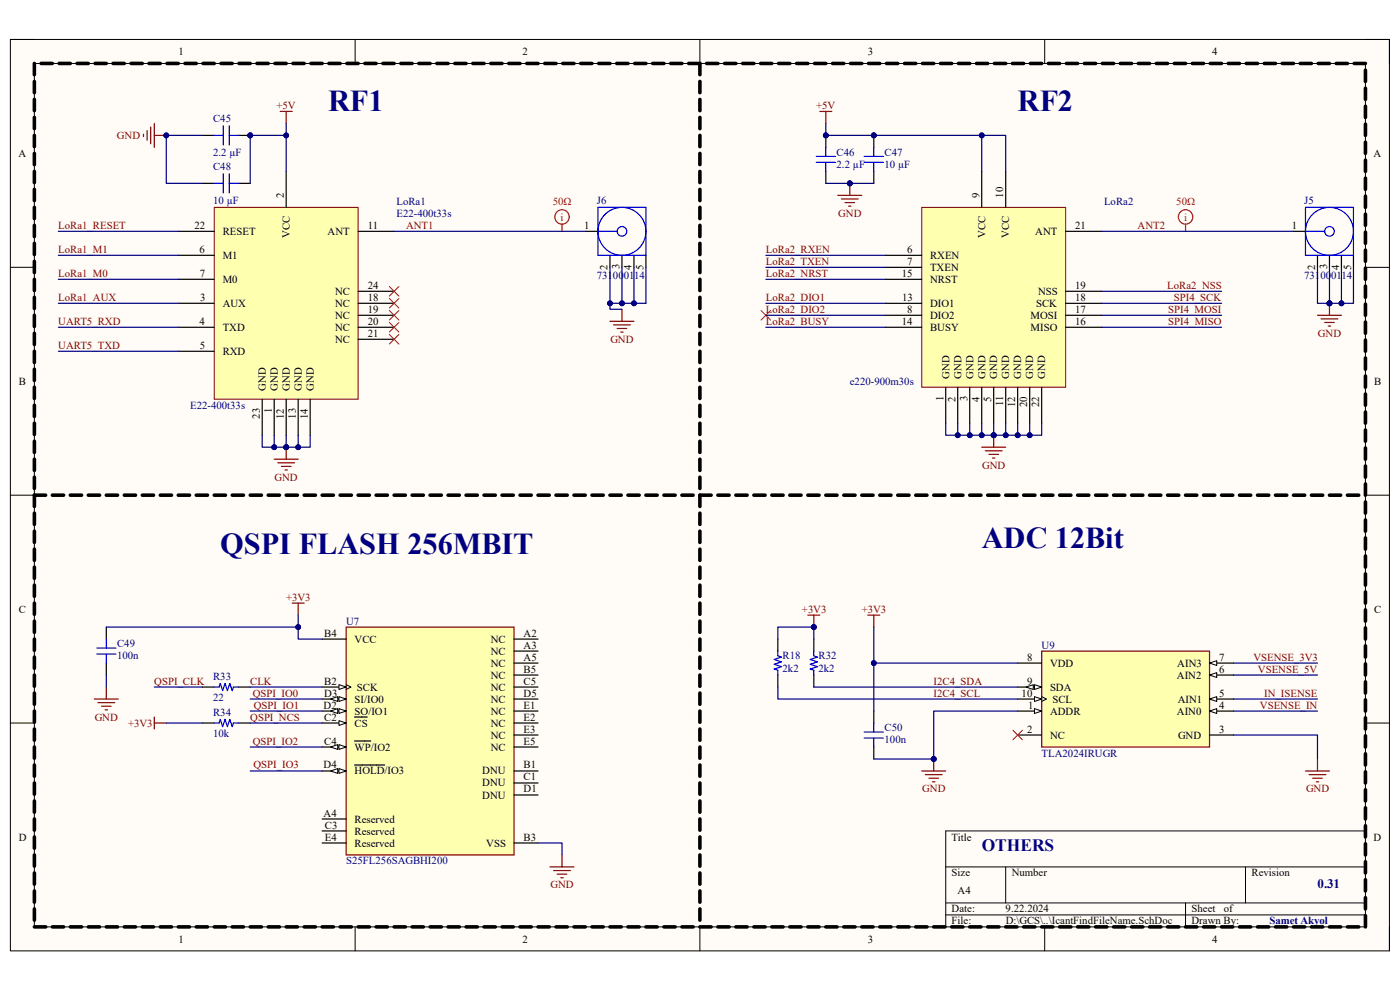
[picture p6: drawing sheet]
<svg xmlns="http://www.w3.org/2000/svg" width="297mm" height="210mm" viewBox="0 0 297 210" stroke-linecap="round" stroke-linejoin="round" font-family="sans-serif">
<path d="M2.2 8.4h292.6v193.3h-292.6z" fill-rule="evenodd" fill="#fffcf8"/>
<path d="M2.2 8.4h292.6v193.3h-292.6z" fill="none" stroke="#000" stroke-width=".21"/>
<path d="M7.3 13.5h282.4v183.1h-282.4z" fill-rule="evenodd" fill="#fffcf8"/>
<g fill="none" stroke="#000" stroke-width=".21">
<path d="M2.2 8.4h5.1M7.3 13.5h282.4v183.1h-282.4zM75.3 8.4v5.1M148.5 8.4v5.1M221.6 8.4v5.1M289.7 8.4h5.1v5.1M2.2 56.7h5.1M289.7 56.7h5.1M2.2 105h5.1M289.7 105.1h5.1M2.2 153.4h5.1M289.7 153.4h5.1"/>
<path d="M289.7 176.3h-89.1v20.3M75.3 196.6v5.1M148.5 196.6v5.1M200.6 183.9h89.1M200.6 191.5h89.1M200.6 194.1h89.1M213.4 183.9v7.6M221.6 196.6v5.1M251.5 191.5v5.1M264.2 183.9v7.6M294.8 196.6v5.1"/>
</g>
<path d="M45.5 44h30.5v40.7h-30.5z" fill-rule="evenodd" fill="#ffffb0"/>
<path d="M45.5 44h30.5v40.7h-30.5z" fill="none" stroke="#800000" stroke-width=".21"/>
<g fill="none" stroke="#000" stroke-width=".25">
<path d="M60.7 36.4v7.6M37.8 54.2h7.7M37.8 59.3h7.7M37.8 49.1h7.7M76 49.1h7.6M37.8 64.3h7.7M37.8 69.4h7.7M37.8 74.5h7.7M76 64.3h7.6M76 69.4h7.6M76 66.9h7.6M76 72h7.6"/>
<path d="M76 61.8h7.6M55.6 84.7v7.6M58.2 84.7v7.6M60.7 84.7v7.6M63.3 84.7v7.6M65.8 84.7v7.6"/>
</g>
<path d="M195.5 44h30.6v38.1h-30.6z" fill-rule="evenodd" fill="#ffffb0"/>
<path d="M195.5 44h30.6v38.1h-30.6z" fill="none" stroke="#800000" stroke-width=".21"/>
<g fill="none" stroke="#000" stroke-width=".25">
<path d="M208.3 36.4v7.6M213.4 36.4v7.6M187.9 54.2h7.6M187.9 56.7h7.6M187.9 59.3h7.6M226.1 49.1h7.6M187.9 66.9h7.6M187.9 64.3h7.6M187.9 69.4h7.6M226.1 66.9h7.6M226.1 64.3h7.6M226.1 69.4h7.6"/>
<path d="M226.1 61.8h7.6M200.6 82.1v7.7M203.2 82.1v7.7M205.7 82.1v7.7M208.3 82.1v7.7M210.8 82.1v7.7M213.4 82.1v7.7M215.9 82.1v7.7M218.5 82.1v7.7M221 82.1v7.7"/>
</g>
<path d="M58.2 97.4h5.1M58.9 98.2h3.6M59.7 98.9h2M60.5 99.7h.5M60.7 94.9v2.5" fill="none" stroke="#800000" stroke-width=".25"/>
<circle cx="60.7" cy="94.9" r=".51" fill="#000080"/>
<circle cx="60.7" cy="94.9" r=".51" fill="none" stroke="#000080" stroke-width=".21"/>
<path d="M208.3 94.9h5.1M209 95.6h3.6M209.8 96.4h2M210.6 97.2h.5M210.8 92.3v2.6" fill="none" stroke="#800000" stroke-width=".25"/>
<circle cx="210.8" cy="92.3" r=".51" fill="#000080"/>
<circle cx="210.8" cy="92.3" r=".51" fill="none" stroke="#000080" stroke-width=".21"/>
<path d="M59.4 23.6h2.6M60.7 23.6v2.6M173.9 23.6h2.6M175.2 23.6v2.6" fill="none" stroke="#800000" stroke-width=".25"/>
<circle cx="53.1" cy="28.7" r=".51" fill="#000080"/>
<circle cx="53.1" cy="28.7" r=".51" fill="none" stroke="#000080" stroke-width=".21"/>
<path d="M42.9 28.7h2.6M50.5 28.7h2.6" fill="none" stroke="#000" stroke-width=".25"/>
<circle cx="53.1" cy="28.7" r=".51" fill="#000080"/>
<circle cx="53.1" cy="28.7" r=".51" fill="none" stroke="#000080" stroke-width=".21"/>
<path d="M45.5 28.7h1.9M45.5 38.9h1.9M47.4 26.7v4.1M47.4 36.9v4M48.6 28.7h1.9M48.6 26.7v4.1M48.6 36.9v4M48.6 38.9h1.9" fill="none" stroke="#00f" stroke-width=".25"/>
<path d="M42.9 38.9h2.6M50.5 38.9h2.6" fill="none" stroke="#000" stroke-width=".25"/>
<path d="M30.4 28.5v.5M31.2 27.7v2M32 26.9v3.6M32.7 26.2v5.1M32.7 28.7h2.6" fill="none" stroke="#800000" stroke-width=".25"/>
<circle cx="35.3" cy="28.7" r=".51" fill="#000080"/>
<circle cx="35.3" cy="28.7" r=".51" fill="none" stroke="#000080" stroke-width=".21"/>
<circle cx="175.2" cy="28.7" r=".51" fill="#000080"/>
<circle cx="175.2" cy="28.7" r=".51" fill="none" stroke="#000080" stroke-width=".21"/>
<path d="M175.2 28.7v2.6M175.2 36.4v2.5" fill="none" stroke="#000" stroke-width=".25"/>
<circle cx="175.2" cy="28.7" r=".51" fill="#000080"/>
<circle cx="175.2" cy="28.7" r=".51" fill="none" stroke="#000080" stroke-width=".21"/>
<path d="M173.2 33.2h4M173.2 34.4h4M175.2 31.3v1.9M175.2 34.4v2" fill="none" stroke="#00f" stroke-width=".25"/>
<circle cx="185.4" cy="28.7" r=".51" fill="#000080"/>
<circle cx="185.4" cy="28.7" r=".51" fill="none" stroke="#000080" stroke-width=".21"/>
<path d="M185.4 28.7v2.6M185.4 36.4v2.5" fill="none" stroke="#000" stroke-width=".25"/>
<circle cx="185.4" cy="28.7" r=".51" fill="#000080"/>
<circle cx="185.4" cy="28.7" r=".51" fill="none" stroke="#000080" stroke-width=".21"/>
<path d="M183.3 33.2h4.1M183.3 34.4h4.1M185.4 31.3v1.9M185.4 34.4v2" fill="none" stroke="#00f" stroke-width=".25"/>
<path d="M180.3 38.9v2.5M177.7 41.4h5.1M178.5 42.2h3.6M179.3 43h2M180 43.7h.5" fill="none" stroke="#800000" stroke-width=".25"/>
<circle cx="180.3" cy="38.9" r=".51" fill="#000080"/>
<circle cx="180.3" cy="38.9" r=".51" fill="none" stroke="#000080" stroke-width=".21"/>
<path d="M82.6 60.8l2 2M82.6 63.3l2 2.1M82.6 65.9l2 2M82.6 68.4l2 2M82.6 71l2 2M84.6 60.8l-2 2M84.6 63.3l-2 2.1M84.6 65.9l-2 2M84.6 68.4l-2 2M84.6 71l-2 2M161.5 65.9l2 2M163.5 65.9l-2 2" fill="none" stroke="#f00" stroke-width=".21"/>
<g fill="none" stroke="#f00" stroke-width=".25">
<path d="M119.2 47.6v1.5M251.5 47.6v1.5"/>
<circle cx="119.2" cy="46" r="1.53"/>
<circle cx="251.5" cy="46" r="1.53"/>
</g>
<path d="M274.4 49.1h2.6M279.5 54.2v2.5M282 54.2v2.5M284.6 54.2v2.5M287.1 54.2v2.5" fill="none" stroke="#000" stroke-width=".25"/>
<g fill="none" stroke="#00f" stroke-width=".25">
<path d="M277 44h10.1v10.2h-10.1zM277 49.1h4"/>
<circle cx="282" cy="49.1" r="5.1"/>
<circle cx="282" cy="49.1" r="1.02"/>
</g>
<path d="M279.5 66.9h5.1M280.3 67.6h3.5M281 68.4h2.1M281.8 69.2h.5M282 64.3v2.6" fill="none" stroke="#800000" stroke-width=".25"/>
<circle cx="282" cy="64.3" r=".51" fill="#000080"/>
<circle cx="282" cy="64.3" r=".51" fill="none" stroke="#000080" stroke-width=".21"/>
<path d="M124.3 49.1h2.6M129.4 54.2v2.5M131.9 54.2v2.5M134.5 54.2v2.5M137 54.2v2.5" fill="none" stroke="#000" stroke-width=".25"/>
<g fill="none" stroke="#00f" stroke-width=".25">
<path d="M126.9 44h10.1v10.2h-10.1zM126.9 49.1h4"/>
<circle cx="131.9" cy="49.1" r="5.1"/>
<circle cx="132" cy="49.1" r="1.02"/>
</g>
<path d="M129.4 68.2h5.1M130.2 68.9h3.5M130.9 69.7h2.1M131.7 70.4h.5M131.9 65.6v2.6" fill="none" stroke="#800000" stroke-width=".25"/>
<path d="M73.4 133h35.7v48.4h-35.7z" fill-rule="evenodd" fill="#ffffb0"/>
<path d="M73.4 133h35.7v48.4h-35.7z" fill="none" stroke="#800000" stroke-width=".25"/>
<path d="M68.3 135.6h5.1M68.3 153.4h5.1M68.3 173.7h5.1M68.3 176.3h5.1M68.3 178.8h5.1M109.1 163.6h5M109.1 166.1h5M109.1 168.6h5" fill="none" stroke="#000" stroke-width=".25"/>
<path d="M71.9 152.9l1.5 .5-1.5 .5z" fill="#f8fcff"/>
<path d="M71.9 152.9l1.5 .5-1.5 .5z" fill="none" stroke="#000" stroke-width=".21"/>
<path d="M75.2 152.1h2.7M68.3 163.6h5.1" fill="none" stroke="#000" stroke-width=".25"/>
<path d="M71.9 163l1.5 .6-1.5 .5z" fill="#f8fcff"/>
<path d="M71.9 163l1.5 .6-1.5 .5z" fill="none" stroke="#000" stroke-width=".21"/>
<path d="M70.1 163.6l1.6-.6v1.1z" fill="#f8fcff"/>
<path d="M70.1 163.6l1.6-.6v1.1z" fill="none" stroke="#000" stroke-width=".21"/>
<path d="M68.3 158.5h5.1M75.2 162.3h6.4" fill="none" stroke="#000" stroke-width=".25"/>
<path d="M71.9 158l1.5 .5-1.5 .5z" fill="#f8fcff"/>
<path d="M71.9 158l1.5 .5-1.5 .5z" fill="none" stroke="#000" stroke-width=".21"/>
<path d="M70.1 158.5l1.6-.5v1z" fill="#f8fcff"/>
<path d="M70.1 158.5l1.6-.5v1z" fill="none" stroke="#000" stroke-width=".21"/>
<path d="M68.3 145.7h5.1M75.2 157.2h3.5" fill="none" stroke="#000" stroke-width=".25"/>
<path d="M71.9 145.2l1.5 .5-1.5 .6z" fill="#f8fcff"/>
<path d="M71.9 145.2l1.5 .5-1.5 .6zM73.4 145.2l1.1 .5-1.1 .6" fill="none" stroke="#000" stroke-width=".21"/>
<path d="M68.3 148.3h5.1" fill="none" stroke="#000" stroke-width=".25"/>
<path d="M71.9 147.8l1.5 .5-1.5 .5z" fill="#f8fcff"/>
<path d="M71.9 147.8l1.5 .5-1.5 .5z" fill="none" stroke="#000" stroke-width=".21"/>
<path d="M70.1 148.3l1.6-.5v1z" fill="#f8fcff"/>
<path d="M70.1 148.3l1.6-.5v1z" fill="none" stroke="#000" stroke-width=".21"/>
<path d="M68.3 150.8h5.1" fill="none" stroke="#000" stroke-width=".25"/>
<path d="M71.9 150.3l1.5 .5-1.5 .5z" fill="#f8fcff"/>
<path d="M71.9 150.3l1.5 .5-1.5 .5z" fill="none" stroke="#000" stroke-width=".21"/>
<path d="M70.1 150.8l1.6-.5v1z" fill="#f8fcff"/>
<path d="M70.1 150.8l1.6-.5v1z" fill="none" stroke="#000" stroke-width=".21"/>
<g fill="none" stroke="#000" stroke-width=".25">
<path d="M22.6 133v2.6M109.1 135.6h5M109.1 138.1h5M22.6 140.7v2.5M42.9 145.7h2.6M42.9 153.4h2.6M50.5 145.7h2.6M50.5 153.4h2.6M109.1 140.7h5M109.1 143.2h5M109.1 145.7h5M109.1 148.3h5"/>
<path d="M109.1 150.8h5M109.1 153.4h5M109.1 155.9h5M109.1 158.5h5M109.1 178.8h5"/>
</g>
<g fill="none" stroke="#800000" stroke-width=".25">
<path d="M62 127.9h2.5M63.3 127.9v2.6M20 148.3h5.1M20.8 149.1h3.5M21.5 149.8h2.1M22.3 150.6h.5M22.6 145.7v2.6M32.7 152.1v2.6M32.7 153.4h2.6M116.7 183.9h5.1M117.5 184.7h3.5M118.2 185.4h2"/>
<path d="M119 186.2h.5M119.2 181.4v2.5"/>
</g>
<path d="M20.5 137.5h4.1M20.5 138.8h4.1M22.6 135.6v1.9M22.6 138.8v1.9M45.5 145.7h1l.2-.7 .5 1.5 .5-1.5 .5 1.5 .6-1.5 .5 1.5 .2-.8h1M45.5 153.4h1l.2-.8 .5 1.5 .5-1.5 .5 1.5 .6-1.5 .5 1.5 .2-.7h1" fill="none" stroke="#00f" stroke-width=".25"/>
<path d="M221 138.1h35.6v20.4h-35.6z" fill-rule="evenodd" fill="#ffffb0"/>
<path d="M221 138.1h35.6v20.4h-35.6z" fill="none" stroke="#800000" stroke-width=".25"/>
<path d="M215.9 140.7h5.1M256.6 150.8h5.1" fill="none" stroke="#000" stroke-width=".25"/>
<path d="M256.6 150.8l1.5-.5v1.1z" fill="#f8fcff"/>
<path d="M256.6 150.8l1.5-.5v1.1z" fill="none" stroke="#000" stroke-width=".21"/>
<path d="M256.6 148.3h5.1" fill="none" stroke="#000" stroke-width=".25"/>
<path d="M256.6 148.3l1.5-.5v1z" fill="#f8fcff"/>
<path d="M256.6 148.3l1.5-.5v1z" fill="none" stroke="#000" stroke-width=".21"/>
<path d="M256.6 143.2h5.1" fill="none" stroke="#000" stroke-width=".25"/>
<path d="M256.6 143.2l1.5-.5v1z" fill="#f8fcff"/>
<path d="M256.6 143.2l1.5-.5v1z" fill="none" stroke="#000" stroke-width=".21"/>
<path d="M256.6 140.7h5.1" fill="none" stroke="#000" stroke-width=".25"/>
<path d="M256.6 140.7l1.5-.5v1z" fill="#f8fcff"/>
<path d="M256.6 140.7l1.5-.5v1z" fill="none" stroke="#000" stroke-width=".21"/>
<path d="M215.9 150.8h5.1" fill="none" stroke="#000" stroke-width=".25"/>
<path d="M219.5 150.3l1.5 .5-1.5 .6z" fill="#f8fcff"/>
<path d="M219.5 150.3l1.5 .5-1.5 .6z" fill="none" stroke="#000" stroke-width=".21"/>
<path d="M215.9 155.9h5.1M215.9 148.3h5.1" fill="none" stroke="#000" stroke-width=".25"/>
<path d="M219.5 147.8l1.5 .5-1.5 .5z" fill="#f8fcff"/>
<path d="M219.5 147.8l1.5 .5-1.5 .5zM221 147.8l1 .5-1 .5" fill="none" stroke="#000" stroke-width=".21"/>
<path d="M215.9 145.8h5.1" fill="none" stroke="#000" stroke-width=".25"/>
<path d="M219.5 145.2l1.5 .6-1.5 .5z" fill="#f8fcff"/>
<path d="M219.5 145.2l1.5 .6-1.5 .5z" fill="none" stroke="#000" stroke-width=".21"/>
<path d="M217.7 145.8l1.5-.6v1.1z" fill="#f8fcff"/>
<path d="M217.7 145.8l1.5-.6v1.1z" fill="none" stroke="#000" stroke-width=".21"/>
<path d="M256.6 155.9h5.1" fill="none" stroke="#000" stroke-width=".25"/>
<path d="M184.1 130.5h2.5M185.4 130.5v2.5M195.5 163.6h5.1M196.3 164.3h3.6M197.1 165.1h2M197.8 165.9h.6M198.1 161v2.6M277 163.6h5M277.7 164.3h3.6M278.5 165.1h2M279.3 165.9h.5M279.5 161v2.6" fill="none" stroke="#800000" stroke-width=".25"/>
<circle cx="198.1" cy="161" r=".51" fill="#000080"/>
<circle cx="198.1" cy="161" r=".51" fill="none" stroke="#000080" stroke-width=".21"/>
<path d="M214.9 154.9l2 2M216.9 154.9l-2 2" fill="none" stroke="#f00" stroke-width=".21"/>
<path d="M171.4 130.5h2.5M172.7 130.5v2.5" fill="none" stroke="#800000" stroke-width=".25"/>
<circle cx="172.7" cy="133" r=".51" fill="#000080"/>
<circle cx="172.7" cy="133" r=".51" fill="none" stroke="#000080" stroke-width=".21"/>
<path d="M165 135.6v2.5M172.7 135.6v2.5M165 143.2v2.5M172.7 143.2v2.5M185.4 150.8v2.6M185.4 158.5v2.5" fill="none" stroke="#000" stroke-width=".25"/>
<path d="M165 138.1v1l.8 .3-1.5 .5 1.5 .5-1.5 .5 1.5 .5-1.5 .5 .7 .3v1M172.7 138.1v1l.7 .3-1.5 .5 1.5 .5-1.5 .5 1.5 .5-1.5 .5 .8 .3v1M183.3 155.3h4.1M183.3 156.6h4.1M185.4 153.4v1.9M185.4 156.6v1.9" fill="none" stroke="#00f" stroke-width=".25"/>
<g fill="none" stroke="#000" stroke-width=".76">
<path d="M7.3 13.5v2.3M7.3 17.3v2.4M8.7 13.5h2.4M12.5 13.5h2.4M16.4 13.5h2.3M20.2 13.5h2.4M24 13.5h2.4M27.8 13.5h2.4M31.6 13.5h2.4M35.4 13.5h2.4M39.2 13.5h2.4M43.1 13.5h2.4"/>
<path d="M46.9 13.5h2.4M50.7 13.5h2.4M54.5 13.5h2.4M58.3 13.5h2.4M62.1 13.5h2.4M66 13.5h2.3M69.8 13.5h2.4M73.6 13.5h2.4M77.4 13.5h2.4M81.2 13.5h2.4M85 13.5h2.4M88.9 13.5h2.3"/>
<path d="M92.7 13.5h2.4M96.5 13.5h2.4M100.3 13.5h2.4M104.1 13.5h2.4M107.9 13.5h2.4M111.8 13.5h2.3M115.6 13.5h2.4M119.4 13.5h2.4M123.2 13.5h2.4M127 13.5h2.4M130.8 13.5h2.4M134.7 13.5h2.3"/>
<path d="M138.5 13.5h2.4M142.3 13.5h2.4M146.1 13.5h2.4v2.3M148.5 17.3v2.4M149.9 13.5h2.4M153.7 13.5h2.4M157.5 13.5h2.4M161.4 13.5h2.3M165.2 13.5h2.4M169 13.5h2.4M172.8 13.5h2.4M176.6 13.5h2.4"/>
<path d="M180.4 13.5h2.4M184.3 13.5h2.3M188.1 13.5h2.4M191.9 13.5h2.4M195.7 13.5h2.4M199.5 13.5h2.4M203.3 13.5h2.4M207.2 13.5h2.3M211 13.5h2.4M214.8 13.5h2.4M218.6 13.5h2.4M222.4 13.5h2.4"/>
<path d="M226.2 13.5h2.4M230 13.5h2.4M233.9 13.5h2.4M237.7 13.5h2.4M241.5 13.5h2.4M245.3 13.5h2.4M249.1 13.5h2.4M253 13.5h2.3M256.8 13.5h2.4M260.6 13.5h2.4M264.4 13.5h2.4M268.2 13.5h2.4"/>
<path d="M272 13.5h2.4M275.8 13.5h2.4M279.7 13.5h2.3M283.5 13.5h2.4M287.3 13.5h2.4M289.7 14.9v2.4M289.7 18.7v2.4M7.3 21.1v2.4M7.3 24.9v2.4M7.3 28.7v2.4M7.3 32.5v2.4M7.3 36.4v2.3"/>
<path d="M148.5 21.1v2.4M148.5 24.9v2.4M148.5 28.7v2.4M148.5 32.5v2.4M148.5 36.4v2.3M289.7 22.5v2.4M289.7 26.3v2.4M289.7 30.2v2.3M289.7 34v2.4M289.7 37.8v2.4M7.3 40.2v2.4M7.3 44v2.4"/>
<path d="M7.3 47.8v2.4M7.3 51.6v2.4M7.3 55.4v2.4M7.3 59.3v2.3M148.5 40.2v2.4M148.5 44v2.4M148.5 47.8v2.4M148.5 51.6v2.4M148.5 55.4v2.4M148.5 59.3v2.3M289.7 41.6v2.4M289.7 45.4v2.4"/>
<path d="M289.7 49.2v2.4M289.7 53.1v2.3M289.7 56.9v2.4M7.3 63.1v2.4M7.3 66.9v2.4M7.3 70.7v2.4M7.3 74.5v2.4M7.3 78.3v2.4M148.5 63.1v2.4M148.5 66.9v2.4M148.5 70.7v2.4M148.5 74.5v2.4"/>
<path d="M148.5 78.3v2.4M289.7 60.7v2.4M289.7 64.5v2.4M289.7 68.3v2.4M289.7 72.1v2.4M289.7 75.9v2.4M289.7 79.8v2.3M7.3 82.1v2.4M7.3 86v2.3M7.3 89.8v2.4M7.3 93.6v2.4M7.3 97.4v2.4"/>
<path d="M148.5 82.1v2.4M148.5 86v2.3M148.5 89.8v2.4M148.5 93.6v2.4M148.5 97.4v2.4M289.7 83.6v2.4M289.7 87.4v2.4M289.7 91.2v2.4M289.7 95v2.4M289.7 98.8v2.4M7.3 101.2v2.4M7.3 108.9v2.3"/>
<path d="M7.3 112.7v2.4M7.3 116.5v2.4M9.7 105h-2.4v2.4M11.1 105h2.4M14.9 105h2.4M18.7 105h2.4M22.6 105h2.3M26.4 105h2.4M30.2 105h2.4M34 105h2.4M37.8 105h2.4M41.6 105h2.4"/>
<path d="M45.5 105h2.3M49.3 105h2.4M53.1 105h2.4M56.9 105h2.4M60.7 105h2.4M64.5 105h2.4M68.3 105h2.4M72.2 105h2.3M76 105h2.4M79.8 105h2.4M83.6 105h2.4M87.4 105h2.4"/>
<path d="M91.2 105h2.4M95.1 105h2.3M98.9 105h2.4M102.7 105h2.4M106.5 105h2.4M110.3 105h2.4M114.1 105h2.4M118 105h2.3M121.8 105h2.4M125.6 105h2.4M129.4 105h2.4M133.2 105h2.4"/>
<path d="M137 105h2.4M140.9 105h2.3M144.7 105h2.4M148.5 101.2v2.4M148.5 108.9v2.3M148.5 112.7v2.4M148.5 116.5v2.4M150.9 105h-2.4v2.4M152.3 105h2.4M156.1 105h2.4M159.9 105h2.4M163.7 105h2.4"/>
<path d="M167.6 105h2.3M171.4 105.1h2.4M175.2 105.1h2.4M179 105.1h2.4M182.8 105.1h2.4M186.6 105.1h2.4M190.5 105.1h2.3M194.3 105.1h2.4M198.1 105.1h2.4M201.9 105.1h2.4M205.7 105.1h2.4M209.5 105.1h2.4"/>
<path d="M213.4 105.1h2.3M217.2 105.1h2.4M221 105.1h2.4M224.8 105.1h2.4M228.6 105.1h2.4M232.4 105.1h2.4M236.3 105.1h2.3M240.1 105.1h2.4M243.9 105.1h2.4M247.7 105.1h2.4M251.5 105.1h2.4M255.3 105.1h2.4"/>
<path d="M259.2 105.1h2.3M263 105.1h2.3M266.8 105.1h2.4M270.6 105.1h2.4M274.4 105.1h2.4M278.2 105.1h2.4M282 105.1h2.4M285.9 105.1h2.3M289.7 102.7v2.4M289.7 106.5v2.4M289.7 110.3v2.4M289.7 114.1v2.4"/>
<path d="M289.7 117.9v2.4M7.3 120.3v2.4M7.3 124.1v2.4M7.3 127.9v2.4M7.3 131.8v2.3M7.3 135.6v2.4M7.3 139.4v2.4M148.5 120.3v2.4M148.5 124.1v2.4M148.5 127.9v2.4M148.5 131.8v2.3M148.5 135.6v2.4"/>
<path d="M148.5 139.4v2.4M289.7 121.7v2.4M289.7 125.6v2.3M289.7 129.4v2.4M289.7 133.2v2.4M289.7 137v2.4M7.3 143.2v2.4M7.3 147v2.4M7.3 150.8v2.4M7.3 154.7v2.3M7.3 158.5v2.4M148.5 143.2v2.4"/>
<path d="M148.5 147v2.4M148.5 150.8v2.4M148.5 154.7v2.3M148.5 158.5v2.4M289.7 140.8v2.4M289.7 144.6v2.4M289.7 148.5v2.3M289.7 152.3v2.4M289.7 156.1v2.4M289.7 159.9v2.4M7.3 162.3v2.4M7.3 166.1v2.4"/>
<path d="M7.3 169.9v2.4M7.3 173.7v2.4M7.3 177.5v2.4M148.5 162.3v2.4M148.5 166.1v2.4M148.5 169.9v2.4M148.5 173.7v2.4M148.5 177.5v2.4M289.7 163.7v2.4M289.7 167.5v2.4M289.7 171.4v2.3M289.7 175.2v2.3"/>
<path d="M289.7 179v2.4M7.3 181.4v2.3M7.3 185.2v2.4M7.3 189v2.4M7.3 192.8v2.4M7.3 196.6h2.4M11.1 196.6h2.4M14.9 196.6h2.4M18.7 196.6h2.4M22.6 196.6h2.3M26.4 196.6h2.4M30.2 196.6h2.4"/>
<path d="M34 196.6h2.4M37.8 196.6h2.4M41.6 196.6h2.4M45.5 196.6h2.3M49.3 196.6h2.4M53.1 196.6h2.4M56.9 196.6h2.4M60.7 196.6h2.4M64.5 196.6h2.4M68.3 196.6h2.4M72.2 196.6h2.3M76 196.6h2.4"/>
<path d="M79.8 196.6h2.4M83.6 196.6h2.4M87.4 196.6h2.4M91.2 196.6h2.4M95.1 196.6h2.4M98.9 196.6h2.4M102.7 196.6h2.4M106.5 196.6h2.4M110.3 196.6h2.4M114.1 196.6h2.4M118 196.6h2.3M121.8 196.6h2.4"/>
<path d="M125.6 196.6h2.4M129.4 196.6h2.4M133.2 196.6h2.4M137 196.6h2.4M140.9 196.6h2.3M144.7 196.6h2.4M148.5 196.6h2.4M148.5 181.4v2.3M148.5 185.2v2.4M148.5 189v2.4M148.5 192.8v2.4M152.3 196.6h2.4"/>
<path d="M156.1 196.6h2.4M159.9 196.6h2.4M163.7 196.6h2.4M167.6 196.6h2.3M171.4 196.6h2.4M175.2 196.6h2.4M179 196.6h2.4M182.8 196.6h2.4M186.6 196.6h2.4M190.5 196.6h2.3M194.3 196.6h2.4M198.1 196.6h2.4"/>
<path d="M201.9 196.6h2.4M205.7 196.6h2.4M209.5 196.6h2.4M213.4 196.6h2.3M217.2 196.6h2.4M221 196.6h2.4M224.8 196.6h2.4M228.6 196.6h2.4M232.4 196.6h2.4M236.3 196.6h2.3M240.1 196.6h2.4M243.9 196.6h2.4"/>
<path d="M247.7 196.6h2.4M251.5 196.6h2.4M255.3 196.6h2.4M259.2 196.6h2.3M263 196.6h2.3M266.8 196.6h2.4M270.6 196.6h2.4M274.4 196.6h2.4M278.2 196.6h2.4M282 196.6h2.4M285.9 196.6h2.3M289.7 182.8v2.4"/>
<path d="M289.7 186.6v2.4M289.7 190.4v2.4M289.7 194.2v2.4"/>
</g>
<path d="M63.3 92.3v2.6" fill="none" stroke="#000080" stroke-width=".25"/>
<circle cx="63.3" cy="94.9" r=".51" fill="#000080"/>
<circle cx="63.3" cy="94.9" r=".51" fill="none" stroke="#000080" stroke-width=".21"/>
<path d="M60.7 92.3v2.6" fill="none" stroke="#000080" stroke-width=".25"/>
<circle cx="60.7" cy="94.9" r=".51" fill="#000080"/>
<circle cx="60.7" cy="94.9" r=".51" fill="none" stroke="#000080" stroke-width=".21"/>
<path d="M58.2 92.3v2.6" fill="none" stroke="#000080" stroke-width=".25"/>
<circle cx="58.2" cy="94.9" r=".51" fill="#000080"/>
<circle cx="58.2" cy="94.9" r=".51" fill="none" stroke="#000080" stroke-width=".21"/>
<path d="M218.5 89.8v2.5" fill="none" stroke="#000080" stroke-width=".25"/>
<circle cx="218.4" cy="92.3" r=".51" fill="#000080"/>
<circle cx="218.4" cy="92.3" r=".51" fill="none" stroke="#000080" stroke-width=".21"/>
<path d="M215.9 89.8v2.5" fill="none" stroke="#000080" stroke-width=".25"/>
<circle cx="215.9" cy="92.3" r=".51" fill="#000080"/>
<circle cx="215.9" cy="92.3" r=".51" fill="none" stroke="#000080" stroke-width=".21"/>
<path d="M213.4 89.8v2.5" fill="none" stroke="#000080" stroke-width=".25"/>
<circle cx="213.4" cy="92.3" r=".51" fill="#000080"/>
<circle cx="213.4" cy="92.3" r=".51" fill="none" stroke="#000080" stroke-width=".21"/>
<path d="M210.8 89.8v2.5" fill="none" stroke="#000080" stroke-width=".25"/>
<circle cx="210.8" cy="92.3" r=".51" fill="#000080"/>
<circle cx="210.8" cy="92.3" r=".51" fill="none" stroke="#000080" stroke-width=".21"/>
<path d="M208.3 89.8v2.5" fill="none" stroke="#000080" stroke-width=".25"/>
<circle cx="208.3" cy="92.3" r=".51" fill="#000080"/>
<circle cx="208.3" cy="92.3" r=".51" fill="none" stroke="#000080" stroke-width=".21"/>
<path d="M205.7 89.8v2.5" fill="none" stroke="#000080" stroke-width=".25"/>
<circle cx="205.7" cy="92.3" r=".51" fill="#000080"/>
<circle cx="205.7" cy="92.3" r=".51" fill="none" stroke="#000080" stroke-width=".21"/>
<path d="M203.2 89.8v2.5" fill="none" stroke="#000080" stroke-width=".25"/>
<circle cx="203.2" cy="92.3" r=".51" fill="#000080"/>
<circle cx="203.2" cy="92.3" r=".51" fill="none" stroke="#000080" stroke-width=".21"/>
<g fill="none" stroke="#000080" stroke-width=".25">
<path d="M60.7 26.2v2.5h-7.6v10.2M12.4 49.1h25.4M12.4 54.2h25.4M12.4 59.3h25.4M162.5 54.2h25.4M162.5 59.3h25.4M162.5 56.7h25.4M12.4 64.3h25.4M12.4 69.4h25.4M12.4 74.5h25.4M162.5 64.3h25.4M162.5 69.4h25.4"/>
<path d="M162.5 66.9h25.4M233.7 64.3h25.5M233.7 69.4h25.5M233.7 61.8h25.5M233.7 66.9h25.5"/>
</g>
<circle cx="60.7" cy="28.7" r=".51" fill="#000080"/>
<circle cx="60.7" cy="28.7" r=".51" fill="none" stroke="#000080" stroke-width=".21"/>
<circle cx="53.1" cy="28.7" r=".51" fill="#000080"/>
<circle cx="53.1" cy="28.7" r=".51" fill="none" stroke="#000080" stroke-width=".21"/>
<path d="M42.9 28.7h-7.6v10.2h7.6" fill="none" stroke="#000080" stroke-width=".25"/>
<circle cx="35.3" cy="28.7" r=".51" fill="#000080"/>
<circle cx="35.3" cy="28.7" r=".51" fill="none" stroke="#000080" stroke-width=".21"/>
<path d="M60.7 28.7v7.7" fill="none" stroke="#000080" stroke-width=".25"/>
<circle cx="60.7" cy="28.7" r=".51" fill="#000080"/>
<circle cx="60.7" cy="28.7" r=".51" fill="none" stroke="#000080" stroke-width=".21"/>
<path d="M175.2 38.9h5.1" fill="none" stroke="#000080" stroke-width=".25"/>
<circle cx="180.3" cy="38.9" r=".51" fill="#000080"/>
<circle cx="180.3" cy="38.9" r=".51" fill="none" stroke="#000080" stroke-width=".21"/>
<path d="M180.3 38.9h5.1" fill="none" stroke="#000080" stroke-width=".25"/>
<circle cx="180.3" cy="38.9" r=".51" fill="#000080"/>
<circle cx="180.3" cy="38.9" r=".51" fill="none" stroke="#000080" stroke-width=".21"/>
<path d="M208.3 28.7v7.7" fill="none" stroke="#000080" stroke-width=".25"/>
<circle cx="208.3" cy="28.7" r=".51" fill="#000080"/>
<circle cx="208.3" cy="28.7" r=".51" fill="none" stroke="#000080" stroke-width=".21"/>
<path d="M83.6 49.1h40.7M233.7 49.1h40.7M279.5 56.7v7.6h2.5" fill="none" stroke="#000080" stroke-width=".25"/>
<circle cx="282" cy="64.3" r=".51" fill="#000080"/>
<circle cx="282" cy="64.3" r=".51" fill="none" stroke="#000080" stroke-width=".21"/>
<path d="M284.6 56.7v7.6" fill="none" stroke="#000080" stroke-width=".25"/>
<circle cx="284.6" cy="64.3" r=".51" fill="#000080"/>
<circle cx="284.6" cy="64.3" r=".51" fill="none" stroke="#000080" stroke-width=".21"/>
<path d="M282 56.7v7.6" fill="none" stroke="#000080" stroke-width=".25"/>
<circle cx="282" cy="64.3" r=".51" fill="#000080"/>
<circle cx="282" cy="64.3" r=".51" fill="none" stroke="#000080" stroke-width=".21"/>
<path d="M200.6 89.8v2.5h10.2" fill="none" stroke="#000080" stroke-width=".25"/>
<circle cx="203.2" cy="92.3" r=".51" fill="#000080"/>
<circle cx="203.2" cy="92.3" r=".51" fill="none" stroke="#000080" stroke-width=".21"/>
<circle cx="205.7" cy="92.3" r=".51" fill="#000080"/>
<circle cx="205.7" cy="92.3" r=".51" fill="none" stroke="#000080" stroke-width=".21"/>
<circle cx="208.3" cy="92.3" r=".51" fill="#000080"/>
<circle cx="208.3" cy="92.3" r=".51" fill="none" stroke="#000080" stroke-width=".21"/>
<circle cx="210.8" cy="92.3" r=".51" fill="#000080"/>
<circle cx="210.8" cy="92.3" r=".51" fill="none" stroke="#000080" stroke-width=".21"/>
<path d="M221 89.8v2.5h-10.2" fill="none" stroke="#000080" stroke-width=".25"/>
<circle cx="218.4" cy="92.3" r=".51" fill="#000080"/>
<circle cx="218.4" cy="92.3" r=".51" fill="none" stroke="#000080" stroke-width=".21"/>
<circle cx="215.9" cy="92.3" r=".51" fill="#000080"/>
<circle cx="215.9" cy="92.3" r=".51" fill="none" stroke="#000080" stroke-width=".21"/>
<circle cx="213.4" cy="92.3" r=".51" fill="#000080"/>
<circle cx="213.4" cy="92.3" r=".51" fill="none" stroke="#000080" stroke-width=".21"/>
<circle cx="210.8" cy="92.3" r=".51" fill="#000080"/>
<circle cx="210.8" cy="92.3" r=".51" fill="none" stroke="#000080" stroke-width=".21"/>
<path d="M287.1 56.7v7.6h-5.1" fill="none" stroke="#000080" stroke-width=".25"/>
<circle cx="284.6" cy="64.3" r=".51" fill="#000080"/>
<circle cx="284.6" cy="64.3" r=".51" fill="none" stroke="#000080" stroke-width=".21"/>
<circle cx="282" cy="64.3" r=".51" fill="#000080"/>
<circle cx="282" cy="64.3" r=".51" fill="none" stroke="#000080" stroke-width=".21"/>
<path d="M175.2 26.2v2.5h38.2v7.7" fill="none" stroke="#000080" stroke-width=".25"/>
<circle cx="175.2" cy="28.7" r=".51" fill="#000080"/>
<circle cx="175.2" cy="28.7" r=".51" fill="none" stroke="#000080" stroke-width=".21"/>
<circle cx="185.4" cy="28.7" r=".51" fill="#000080"/>
<circle cx="185.4" cy="28.7" r=".51" fill="none" stroke="#000080" stroke-width=".21"/>
<circle cx="208.3" cy="28.7" r=".51" fill="#000080"/>
<circle cx="208.3" cy="28.7" r=".51" fill="none" stroke="#000080" stroke-width=".21"/>
<path d="M63.3 130.5v2.5M53.1 158.5h15.2M53.1 153.4h15.2M53.1 150.8h15.2M53.1 148.3h15.2M53.1 145.7h15.2M53.1 163.6h15.2M114.1 178.8h5.1v2.6" fill="none" stroke="#000080" stroke-width=".25"/>
<circle cx="63.3" cy="133" r=".51" fill="#000080"/>
<circle cx="63.3" cy="133" r=".51" fill="none" stroke="#000080" stroke-width=".21"/>
<path d="M22.6 133h40.7v2.6h5M22.6 143.2v2.5M32.7 145.7h10.2M35.3 153.4h7.6" fill="none" stroke="#000080" stroke-width=".25"/>
<circle cx="63.3" cy="133" r=".51" fill="#000080"/>
<circle cx="63.3" cy="133" r=".51" fill="none" stroke="#000080" stroke-width=".21"/>
<path d="M215.9 150.8h-17.8v10.2M261.7 155.9h17.8v5.1M261.7 140.7h17.8M261.7 143.2h17.8M261.7 148.3h17.8M261.7 150.8h17.8" fill="none" stroke="#000080" stroke-width=".25"/>
<circle cx="198.1" cy="161" r=".51" fill="#000080"/>
<circle cx="198.1" cy="161" r=".51" fill="none" stroke="#000080" stroke-width=".21"/>
<path d="M185.4 133v7.7h30.5" fill="none" stroke="#000080" stroke-width=".25"/>
<circle cx="185.4" cy="140.7" r=".51" fill="#000080"/>
<circle cx="185.4" cy="140.7" r=".51" fill="none" stroke="#000080" stroke-width=".21"/>
<path d="M172.7 133v2.6" fill="none" stroke="#000080" stroke-width=".25"/>
<circle cx="172.7" cy="133" r=".51" fill="#000080"/>
<circle cx="172.7" cy="133" r=".51" fill="none" stroke="#000080" stroke-width=".21"/>
<path d="M172.7 133h-7.7v2.6M165 145.8v2.5h50.9M172.7 145.8h43.2" fill="none" stroke="#000080" stroke-width=".25"/>
<circle cx="172.7" cy="133" r=".51" fill="#000080"/>
<circle cx="172.7" cy="133" r=".51" fill="none" stroke="#000080" stroke-width=".21"/>
<path d="M185.4 140.7v10.1" fill="none" stroke="#000080" stroke-width=".25"/>
<circle cx="185.4" cy="140.7" r=".51" fill="#000080"/>
<circle cx="185.4" cy="140.7" r=".51" fill="none" stroke="#000080" stroke-width=".21"/>
<path d="M185.4 161h12.7" fill="none" stroke="#000080" stroke-width=".25"/>
<circle cx="198.1" cy="161" r=".51" fill="#000080"/>
<circle cx="198.1" cy="161" r=".51" fill="none" stroke="#000080" stroke-width=".21"/>
<path d="M55.6 92.3v2.6h5.1" fill="none" stroke="#000080" stroke-width=".25"/>
<circle cx="58.2" cy="94.9" r=".51" fill="#000080"/>
<circle cx="58.2" cy="94.9" r=".51" fill="none" stroke="#000080" stroke-width=".21"/>
<circle cx="60.7" cy="94.9" r=".51" fill="#000080"/>
<circle cx="60.7" cy="94.9" r=".51" fill="none" stroke="#000080" stroke-width=".21"/>
<path d="M65.8 92.3v2.6h-5.1" fill="none" stroke="#000080" stroke-width=".25"/>
<circle cx="63.3" cy="94.9" r=".51" fill="#000080"/>
<circle cx="63.3" cy="94.9" r=".51" fill="none" stroke="#000080" stroke-width=".21"/>
<circle cx="60.7" cy="94.9" r=".51" fill="#000080"/>
<circle cx="60.7" cy="94.9" r=".51" fill="none" stroke="#000080" stroke-width=".21"/>
<path d="M129.4 56.7v7.6" fill="none" stroke="#000080" stroke-width=".25"/>
<circle cx="129.4" cy="64.3" r=".51" fill="#000080"/>
<circle cx="129.4" cy="64.3" r=".51" fill="none" stroke="#000080" stroke-width=".21"/>
<path d="M131.9 56.7v7.6" fill="none" stroke="#000080" stroke-width=".25"/>
<circle cx="131.9" cy="64.3" r=".51" fill="#000080"/>
<circle cx="131.9" cy="64.3" r=".51" fill="none" stroke="#000080" stroke-width=".21"/>
<path d="M134.5 56.7v7.6" fill="none" stroke="#000080" stroke-width=".25"/>
<circle cx="134.5" cy="64.3" r=".51" fill="#000080"/>
<circle cx="134.5" cy="64.3" r=".51" fill="none" stroke="#000080" stroke-width=".21"/>
<path d="M137 56.7v7.6h-7.6v1.3h2.5" fill="none" stroke="#000080" stroke-width=".25"/>
<circle cx="129.4" cy="64.3" r=".51" fill="#000080"/>
<circle cx="129.4" cy="64.3" r=".51" fill="none" stroke="#000080" stroke-width=".21"/>
<circle cx="131.9" cy="64.3" r=".51" fill="#000080"/>
<circle cx="131.9" cy="64.3" r=".51" fill="none" stroke="#000080" stroke-width=".21"/>
<circle cx="134.5" cy="64.3" r=".51" fill="#000080"/>
<circle cx="134.5" cy="64.3" r=".51" fill="none" stroke="#000080" stroke-width=".21"/>
<g font-size="6.4" fill="#000080">
<text x="69.6" y="23.5">RF1</text>
<text x="215.9" y="23.5">RF2</text>
<text x="46.7" y="117.6">QSPI FLASH 256MBIT</text>
<text x="208.3" y="116.3">ADC 12Bit</text>
</g>
<text font-size="3.7" fill="#000080" x="208.3" y="180.6">OTHERS</text>
<text font-size="2.8" fill="#000080" x="279.5" y="188.4">0.31</text>
<g font-size="2.3">
<text x="37.9" y="11.7">1</text>
<text x="110.9" y="11.7">2</text>
<text x="184.1" y="11.7">3</text>
<text x="257.1" y="11.7">4</text>
<text x="3.9" y="33.3">A</text>
<text x="291.4" y="33.3">A</text>
<text x="60.2" y="42" transform="rotate(-90 60.2 42)">2</text>
<text x="207.8" y="42" transform="rotate(-90 207.8 42)">9</text>
<text x="212.9" y="42" transform="rotate(-90 212.9 42)">10</text>
<text x="41.2" y="48.6">22</text>
<text x="42.3" y="53.6">6</text>
<text x="47.2" y="49.8">RESET</text>
<text x="61.5" y="50.4" transform="rotate(-90 61.5 50.4)">VCC</text>
<text x="69.5" y="49.8">ANT</text>
<text x="78" y="48.6">11</text>
<text x="124" y="48.6">1</text>
<text x="192.4" y="53.6">6</text>
<text x="209" y="50.4" transform="rotate(-90 209 50.4)">VCC</text>
<text x="214.1" y="50.4" transform="rotate(-90 214.1 50.4)">VCC</text>
<text x="219.6" y="49.8">ANT</text>
<text x="228.1" y="48.6">21</text>
<text x="274.1" y="48.6">1</text>
<text x="42.4" y="58.7">7</text>
<text x="47.2" y="54.9">M1</text>
<text x="47.2" y="60">M0</text>
<text x="128.9" y="57.2" transform="rotate(-90 128.9 57.2)">2</text>
<text x="131.4" y="57.1" transform="rotate(-90 131.4 57.1)">3</text>
<text x="134" y="57.3" transform="rotate(-90 134 57.3)">4</text>
<text x="136.5" y="57.2" transform="rotate(-90 136.5 57.2)">5</text>
<text x="191.3" y="58.7">15</text>
<text x="192.4" y="56.2">7</text>
<text x="197.3" y="54.9">RXEN</text>
<text x="197.3" y="57.4">TXEN</text>
<text x="197.3" y="60">NRST</text>
<text x="279" y="57.2" transform="rotate(-90 279 57.2)">2</text>
<text x="281.6" y="57.1" transform="rotate(-90 281.6 57.1)">3</text>
<text x="284.1" y="57.3" transform="rotate(-90 284.1 57.3)">4</text>
<text x="286.6" y="57.2" transform="rotate(-90 286.6 57.2)">5</text>
<text x="42.5" y="63.8">3</text>
<text x="47.2" y="65.1">AUX</text>
<text x="71.1" y="65.1">NC</text>
<text x="71.1" y="62.6">NC</text>
<text x="78" y="63.8">18</text>
<text x="78" y="61.3">24</text>
<text x="191.4" y="63.8">13</text>
<text x="197.3" y="65.1">DIO1</text>
<text x="219.8" y="65.1">SCK</text>
<text x="220.2" y="62.6">NSS</text>
<text x="228.1" y="63.8">18</text>
<text x="228.1" y="61.3">19</text>
<text x="42.3" y="68.9">4</text>
<text x="47.2" y="70.2">TXD</text>
<text x="71.1" y="67.6">NC</text>
<text x="71.1" y="70.2">NC</text>
<text x="78" y="66.4">19</text>
<text x="78" y="68.9">20</text>
<text x="78" y="71.5">21</text>
<text x="191.3" y="68.9">14</text>
<text x="192.5" y="66.4">8</text>
<text x="197.3" y="67.6">DIO2</text>
<text x="197.3" y="70.2">BUSY</text>
<text x="218.6" y="67.6">MOSI</text>
<text x="218.7" y="70.2">MISO</text>
<text x="228.1" y="68.9">16</text>
<text x="228.1" y="66.4">17</text>
<text x="42.4" y="74">5</text>
<text x="47.2" y="75.3">RXD</text>
<text x="71.1" y="72.7">NC</text>
<text x="4" y="81.6">B</text>
<text x="56.4" y="82.9" transform="rotate(-90 56.4 82.9)">GND</text>
<text x="58.9" y="82.9" transform="rotate(-90 58.9 82.9)">GND</text>
<text x="61.5" y="82.9" transform="rotate(-90 61.5 82.9)">GND</text>
<text x="64" y="82.9" transform="rotate(-90 64 82.9)">GND</text>
<text x="66.6" y="82.9" transform="rotate(-90 66.6 82.9)">GND</text>
<text x="201.4" y="80.3" transform="rotate(-90 201.4 80.3)">GND</text>
<text x="204" y="80.3" transform="rotate(-90 204 80.3)">GND</text>
<text x="206.5" y="80.3" transform="rotate(-90 206.5 80.3)">GND</text>
<text x="209" y="80.3" transform="rotate(-90 209 80.3)">GND</text>
<text x="211.6" y="80.3" transform="rotate(-90 211.6 80.3)">GND</text>
<text x="214.1" y="80.3" transform="rotate(-90 214.1 80.3)">GND</text>
<text x="216.7" y="80.3" transform="rotate(-90 216.7 80.3)">GND</text>
<text x="219.2" y="80.3" transform="rotate(-90 219.2 80.3)">GND</text>
<text x="221.7" y="80.3" transform="rotate(-90 221.7 80.3)">GND</text>
<text x="291.5" y="81.6">B</text>
<text x="55.1" y="88.8" transform="rotate(-90 55.1 88.8)">23</text>
<text x="57.7" y="87.6" transform="rotate(-90 57.7 87.6)">1</text>
<text x="60.2" y="88.9" transform="rotate(-90 60.2 88.9)">12</text>
<text x="62.8" y="88.8" transform="rotate(-90 62.8 88.8)">13</text>
<text x="65.3" y="88.9" transform="rotate(-90 65.3 88.9)">14</text>
<text x="200.2" y="85" transform="rotate(-90 200.2 85)">1</text>
<text x="202.7" y="85.2" transform="rotate(-90 202.7 85.2)">2</text>
<text x="205.2" y="85.1" transform="rotate(-90 205.2 85.1)">3</text>
<text x="207.8" y="85.3" transform="rotate(-90 207.8 85.3)">4</text>
<text x="210.3" y="85.2" transform="rotate(-90 210.3 85.2)">5</text>
<text x="212.9" y="86.2" transform="rotate(-90 212.9 86.2)">11</text>
<text x="215.4" y="86.4" transform="rotate(-90 215.4 86.4)">12</text>
<text x="217.9" y="86.4" transform="rotate(-90 217.9 86.4)">20</text>
<text x="220.5" y="86.4" transform="rotate(-90 220.5 86.4)">22</text>
<text x="4" y="130">C</text>
<text x="291.5" y="130">C</text>
<text x="68.8" y="135">B4</text>
<text x="75.2" y="136.3">VCC</text>
<text x="104.1" y="136.3">NC</text>
<text x="111.1" y="135">A2</text>
<text x="111.1" y="137.6">A3</text>
<text x="104.1" y="138.9">NC</text>
<text x="104.1" y="141.4">NC</text>
<text x="104.1" y="144">NC</text>
<text x="111.1" y="140.1">A5</text>
<text x="111.1" y="142.7">B5</text>
<text x="217.9" y="140.1">8</text>
<text x="222.8" y="141.4">VDD</text>
<text x="249.7" y="144">AIN2</text>
<text x="249.8" y="141.4">AIN3</text>
<text x="258.6" y="142.7">6</text>
<text x="258.6" y="140.1">7</text>
<text x="68.8" y="145.2">B2</text>
<text x="68.8" y="147.8">D3</text>
<text x="75.2" y="149.1">SI/IO0</text>
<text x="75.7" y="146.5">SCK</text>
<text x="104.1" y="146.5">NC</text>
<text x="104.1" y="149.1">NC</text>
<text x="111.1" y="145.2">C5</text>
<text x="111.1" y="147.8">D5</text>
<text x="216.7" y="147.8">10</text>
<text x="217.9" y="145.2">9</text>
<text x="222.8" y="146.5">SDA</text>
<text x="223.3" y="149.1">SCL</text>
<text x="249.9" y="149.1">AIN1</text>
<text x="258.6" y="147.8">5</text>
<text x="68.7" y="150.3">D2</text>
<text x="68.8" y="152.9">C2</text>
<text x="75.2" y="154.1">CS</text>
<text x="75.2" y="151.6">SO/IO1</text>
<text x="104.1" y="151.6">NC</text>
<text x="104.1" y="154.1">NC</text>
<text x="111.1" y="150.3">E1</text>
<text x="111.1" y="152.9">E2</text>
<text x="111.1" y="155.4">E3</text>
<text x="217.9" y="155.4">2</text>
<text x="218.1" y="150.3">1</text>
<text x="222.8" y="151.6">ADDR</text>
<text x="249.7" y="151.6">AIN0</text>
<text x="258.6" y="150.3">4</text>
<text x="258.6" y="155.4">3</text>
<text x="68.8" y="157.9">C4</text>
<text x="75.2" y="159.2">WP/IO2</text>
<text x="104.1" y="156.7">NC</text>
<text x="104.1" y="159.2">NC</text>
<text x="111.1" y="157.9">E5</text>
<text x="222.8" y="156.7">NC</text>
<text x="249.9" y="156.7">GND</text>
<text x="68.7" y="163">D4</text>
<text x="75.2" y="164.3">HOLD/IO3</text>
<text x="102.3" y="164.3">DNU</text>
<text x="102.3" y="166.8">DNU</text>
<text x="111.1" y="163">B1</text>
<text x="111.1" y="165.6">C1</text>
<text x="68.7" y="173.2">A4</text>
<text x="102.3" y="169.4">DNU</text>
<text x="111.1" y="168.1">D1</text>
<text x="4" y="178.3">D</text>
<text x="68.9" y="175.8">C3</text>
<text x="68.9" y="178.3">E4</text>
<text x="75.2" y="174.5">Reserved</text>
<text x="75.2" y="177">Reserved</text>
<text x="75.2" y="179.6">Reserved</text>
<text x="103.2" y="179.6">VSS</text>
<text x="111.1" y="178.3">B3</text>
<text x="201.9" y="178.3">Title</text>
<text x="291.4" y="178.3">D</text>
<text x="201.9" y="185.9">Size</text>
<text x="214.6" y="185.9">Number</text>
<text x="265.5" y="185.9">Revision</text>
<text x="203.2" y="189.7">A4</text>
<text x="201.9" y="193.5">Date:</text>
<text x="201.9" y="196.1">File:</text>
<text x="213.3" y="193.5">9.22.2024</text>
<text x="213.4" y="196.1">D:\GCS\..\IcantFindFileName.SchDoc</text>
<text x="252.8" y="196.1">Drawn By:</text>
<text x="252.8" y="193.5">Sheet</text>
<text x="259.6" y="193.5">of</text>
<text x="37.9" y="199.9">1</text>
<text x="110.9" y="199.9">2</text>
<text x="184.1" y="199.9">3</text>
<text x="257.1" y="199.9">4</text>
</g>
<g font-size="2.3" fill="#800000">
<text x="58.7" y="23.1">+5V</text>
<text x="173.1" y="23.1">+5V</text>
<text x="24.8" y="29.5">GND</text>
<text x="177.8" y="46">GND</text>
<text x="12.4" y="48.6">LoRa1_RESET</text>
<text x="12.4" y="53.6">LoRa1_M1</text>
<text x="86.1" y="48.6">ANT1</text>
<text x="162.5" y="53.6">LoRa2_RXEN</text>
<text x="241.3" y="48.6">ANT2</text>
<text x="12.4" y="58.7">LoRa1_M0</text>
<text x="162.5" y="56.2">LoRa2_TXEN</text>
<text x="162.5" y="58.7">LoRa2_NRST</text>
<text x="12.4" y="63.8">LoRa1_AUX</text>
<text x="162.5" y="63.8">LoRa2_DIO1</text>
<text x="247.6" y="61.3">LoRa2_NSS</text>
<text x="249" y="63.8">SPI4_SCK</text>
<text x="12.4" y="68.9">UART5_RXD</text>
<text x="162.5" y="66.4">LoRa2_DIO2</text>
<text x="162.5" y="68.9">LoRa2_BUSY</text>
<text x="247.8" y="66.4">SPI4_MOSI</text>
<text x="247.9" y="68.9">SPI4_MISO</text>
<text x="279.6" y="71.5">GND</text>
<text x="12.4" y="74">UART5_TXD</text>
<text x="129.5" y="72.7">GND</text>
<text x="58.3" y="102">GND</text>
<text x="208.4" y="99.4">GND</text>
<text x="60.7" y="127.4">+3V3</text>
<text x="170.1" y="130">+3V3</text>
<text x="182.8" y="130">+3V3</text>
<text x="265.9" y="140.1">VSENSE_3V3</text>
<text x="266.9" y="142.7">VSENSE_5V</text>
<text x="32.7" y="145.2">QSPI_CLK</text>
<text x="53.1" y="145.2">CLK</text>
<text x="53.6" y="147.8">QSPI_IO0</text>
<text x="198.1" y="145.2">I2C4_SDA</text>
<text x="198.1" y="147.8">I2C4_SCL</text>
<text x="268.2" y="147.8">IN_ISENSE</text>
<text x="20.1" y="152.9">GND</text>
<text x="27.2" y="154.1">+3V3</text>
<text x="53.1" y="152.9">QSPI_NCS</text>
<text x="53.8" y="150.3">QSPI_IO1</text>
<text x="267.3" y="150.3">VSENSE_IN</text>
<text x="53.6" y="157.9">QSPI_IO2</text>
<text x="53.8" y="163">QSPI_IO3</text>
<text x="195.7" y="168.1">GND</text>
<text x="277.1" y="168.1">GND</text>
<text x="116.8" y="188.5">GND</text>
</g>
<g font-size="2.3" fill="#000080">
<text x="45.2" y="25.9">C45</text>
<text x="45.2" y="33">2.2 µF</text>
<text x="177.5" y="35.6">2.2 µF</text>
<text x="177.5" y="33">C46</text>
<text x="187.7" y="35.6">10 µF</text>
<text x="187.7" y="33">C47</text>
<text x="45.2" y="36.1">C48</text>
<text x="45.2" y="43.2">10 µF</text>
<text x="84.1" y="43.5">LoRa1</text>
<text x="84.1" y="46">E22-400t33s</text>
<text x="126.6" y="43.2">J6</text>
<text x="234.2" y="43.5">LoRa2</text>
<text x="276.7" y="43.2">J5</text>
<text x="126.6" y="59.2">731000114</text>
<text x="276.7" y="59.2">731000114</text>
<text x="180.3" y="81.6">e220-900m30s</text>
<text x="40.3" y="86.7">E22-400t33s</text>
<text x="24.8" y="137.3">C49</text>
<text x="73.4" y="132.5">U7</text>
<text x="221" y="137.6">U9</text>
<text x="24.8" y="139.9">100n</text>
<text x="166" y="142.5">2k2</text>
<text x="166" y="139.9">R18</text>
<text x="173.7" y="142.5">2k2</text>
<text x="173.7" y="139.9">R32</text>
<text x="45.2" y="148.8">22</text>
<text x="45.2" y="144.2">R33</text>
<text x="45.2" y="151.8">R34</text>
<text x="187.7" y="155.2">C50</text>
<text x="45.2" y="156.4">10k</text>
<text x="187.7" y="157.7">100n</text>
<text x="221" y="160.5">TLA2024IRUGR</text>
<text x="73.4" y="183.4">S25FL256SAGBHI200</text>
<text x="269.3" y="196.1">Samet Akyol</text>
</g>
<g font-size="2.3" fill="#f00">
<text x="117.3" y="43.5">50Ω</text>
<text x="118.9" y="46.8">i</text>
<text x="249.6" y="43.5">50Ω</text>
<text x="251.2" y="46.8">i</text>
</g>
</svg>
